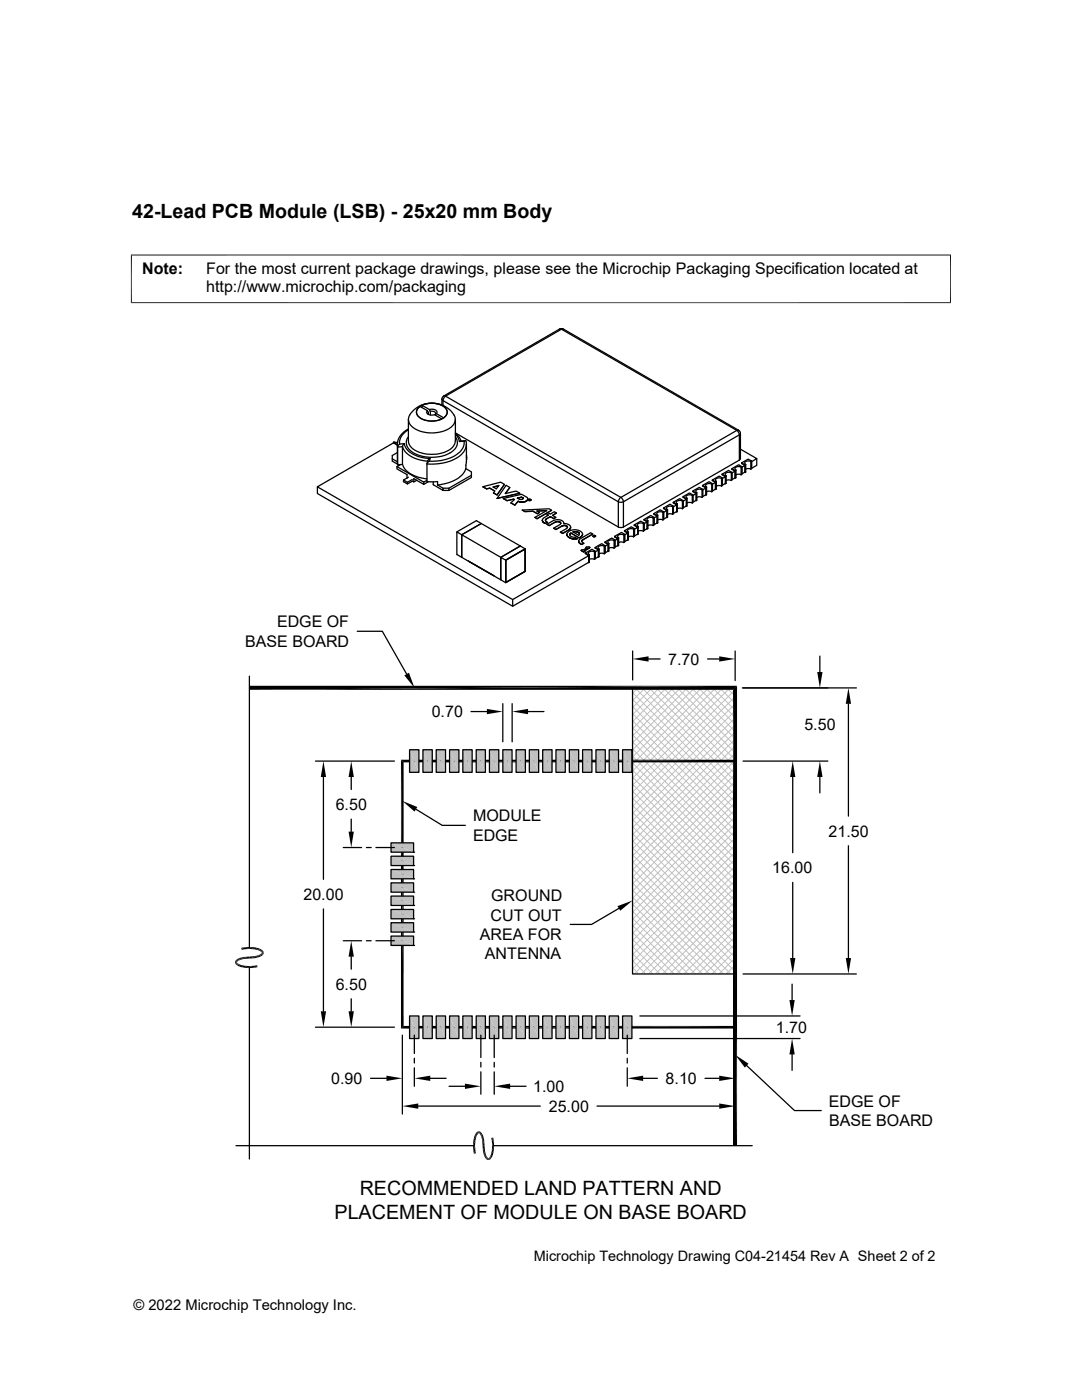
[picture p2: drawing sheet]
<svg xmlns="http://www.w3.org/2000/svg" width="216mm" height="279mm" viewBox="0 0 216 279" stroke-linecap="round" stroke-linejoin="round" font-family="sans-serif">
<g fill="none" stroke="#000" stroke-width=".25">
<path d="M88.2 79.7l.2 .2M88.2 79.7v1.1M88.4 79.9v1M88.4 79.9l35 20.2M88.5 79l.4 .1M88.5 79l-.3 .7M88.9 79.1l35 20.2M88.9 79.1l-.3 .2-.2 .6M88.9 79.1l23.1-13.4 35 20.2M111.7 65.7l-23.2 13.3M111.7 65.7l.3-.1 .4 .1zM112.4 65.7l35 20.2"/>
<path d="M63.3 97.2v1.3l39 22.5M78.3 91.6l1 .6M78.5 88.3h.8M78.5 88.4v-.1l.7 .4M79.2 93.1v.5l2 1.1v.7M79.3 88.7l-.8-.3-15.2 8.8 39 22.5 15.2-8.8-.7-.5M79.3 88.7l.1 4.1M79.3 88.7l.1 .5M79.3 88.6l-.1 .2M79.3 90.3l-1 .6v1.1l1 .6M79.4 89.2v3.6l.9-.1M79.5 92.8h.2"/>
<path d="M79.7 88.6l-.3 .6M79.9 92.7l-.7 .4 5.4 3.1 .6-.4M80.3 92.7a4.3 4.3 0 0 0 3.4 2.6l1.5 .3M80.7 88.5a3.5 3.5 0 0 0 2.8 2.6l2.3 .4M80.7 88.5l-.4 .7h-.9M80.7 88.5l-1 .1M81.5 83.7v4.3a3.1 3.1 0 0 0 2.9 2.5 6.3 6.3 0 0 0 6.1-1.5l.3-1M81.5 85.6a3.7 3.7 0 0 0-2.2 3.1M81.5 85.8a3 3 0 0 0-1.8 2.8M81.5 95.2l-1 .6M82.3 95.7l-1 .5v.4l-.8-.5v-.3l.8 .4M82.3 96l-1 .6"/>
<path d="M82.6 96.2v-.7l2 1.2v-.5M82.6 81.8a5.3 5.3 0 0 1 8.2 1.5 2.45 2.45 0 0 1-2.1 2.7 6.8 6.8 0 0 1-6.7-1 1.9 1.9 0 0 1 .3-2.9zM83.2 95.8l-.6 .4-.3-.2M83.5 81.4a4.3 4.3 0 0 1 5.5 .2 1.39 1.39 0 0 1-.9 2 4.3 4.3 0 0 1-4.8-.7l-.2-.9zM84.2 81.3v-.4l1.5 .8 .2 .4M84.2 80.9a4.2 4.2 0 0 1 4.9 .8 1.26 1.26 0 0 1-.6 1.7M85.2 92.6v3.5h2.1M85.3 82a.52 .52 0 0 0-.1 .5 .52 .52 0 0 0 .5 .3h1l1.4 .8a4.2 4.2 0 0 1-4.9-.8 1.26 1.26 0 0 1 .6-1.7l1.5 .9 .2 .3M85.3 92a5.5 5.5 0 0 1-4.9-2.6l-.1-.2v3.5M85.5 82.3v.4M85.5 96.1l-.9 .6M85.7 81.7a1.03 1.03 0 0 1 1.5 .6l-.1 .2"/>
<path d="M85.8 91.5l-.1 .6-.5 .5M85.8 91.5l-.4 .3-.2 .7M85.9 82.1a.64 .64 0 0 1 .7 0 .64 .64 0 0 1 .3 .6M85.9 82.1v.7M86.4 96.2v.5l2 1.2v-.5h1.2M86.9 82.9v-.2l.2-.1 1.4 .8M87.3 96.1v.7M87.3 96.8l1.1 .6M90.8 86.7l.6 .7 .3 .7M90.8 87.2a2.11 2.11 0 0 1-1 3.2 7.7 7.7 0 0 1-7.9-.5 1.93 1.93 0 0 1-.4-2.7M90.9 86.4l.7 .8 .4 .8M90.9 86.4l32.5 18.8"/>
<path d="M90.9 83.7v4.3M92.6 88a3.5 3.5 0 0 1-2.7 3.4 9.7 9.7 0 0 1-4.2 .6M92.9 87.9l-1.2 .2 1.3-.1 .1 4.2M92.9 93.5a5.2 5.2 0 0 1-4.1 3l-1.5 .3M93 92.9v.6l1.1 .7v1.1l-4.5 2.6M93 92.2l-.1 .7M93 88.7a3.9 3.9 0 0 1-2.7 3.1 11 11 0 0 1-5.1 .8M93.1 90.9v.3M93.1 90.9h.1M93.1 91.2v.5M93.1 91.2v.1M94.1 94.8l-4.5 2.6v.5h-1.2"/>
<path d="M96.4 97.1l3.5-.9 .7 .5-1.4 2.1-.7-.4M98.4 97.2l1.1-.3-.5 .7zM98.7 98l-1-.6-.6 .2-.7-.5 .7 .5 .6-.2 1 .6-.2 .4M99.5 96.9l-1.1 .3M100.4 99.5l3.7-.9 1.1 .7 .1 .3M100.4 99.5l.8 .4 1.3-.3 .1 .1-.1-.1-1.3 .3zM100.6 96.7l-1.4 2.1-.7-.4M100.8 98.5l.9-1.2-.7-.4-1.8 2.6M101.7 97.3l-.9 1.2 2.2-.5 .7 .4-4.5 1.1M102.6 99.7l-.6 .7M103.3 99.4l.8-.2-.9 .2 .6 .3h.4l.2-.2M103.7 98.4l-4.5 1.1"/>
<path d="M104.1 99.2l.1 .1zM104.2 99.3h.1M104.3 99.4h.1M104.4 99.4h.1M104.4 99.5h.1M104.4 99.4v.1M105.1 99.9l-.3 .2M105.2 99.9l-.4 .2M105.2 99.9h.1M105.2 99.9h-.1M105.2 99.8v.1M105.3 99.8l-.1 .1"/>
<path d="M105.3 99.7v.1M105.3 99.7h.1M105.3 99.6h.1M105.3 99.6v.1M105.4 99.8h.1M105.5 99.7a.22 .22 0 0 1 .2-.1 .22 .22 0 0 1 .2 .3h-.4zM105.5 99.8l.1-.1 .3 .1M105.5 99.7l.4 .1-.3 .1zM105.5 99.8h.1M105.5 99.8l.2-.1v.1M105.6 99.9h.1M105.6 99.8h-.1"/>
<path d="M105.7 99.8h-.1M105.7 99.8h.1M105.7 99.7h.1M105.7 99.8v.1M105.8 99.8h.1M105.8 99.7l-.1 .1M105.8 99.8h-.1M105.9 99.8l-.2 .1-.3-.1M106 99.8h.1M123.9 99.3l-.3 .2-.2 .6M123.9 99.3l.3 .2 .2 .6M136.2 100a.71 .71 0 0 0-1.2 .4l.1 .1"/>
<path d="M136.2 100l.1-.1-.7-.4-1.3 .7 .7 .4h.1v1.5l-.1 .1M136.2 100v1.5M136.3 99.1v.2l.7 .3-.7 .4v1.3l.7-.3v-1.4M136.3 99.9v1.5l-.1 .1M137 99.5l-.1 1.5M137.1 99.4v1.6h-.1M138.1 98.9a.71 .71 0 0 0-1.2 .4l.2 .1M138.1 98.8h.2l-.7-.4-1.3 .7 .7 .4 .1-.1M138.2 98l.7 .5-.6 .4v1.3l.6-.4v-1.3M138.3 98.8v1.5l-.2 .1v-1.6M138.9 98.4v1.5M139 98.3v1.5l-.1 .1"/>
<path d="M139 99.3l.4-.2 .7 .2M140.1 97.7a.71 .71 0 0 0-1.2 .4l.1 .2M140.1 97.7l.1-.1-.7-.3-1.3 .7 .7 .4 .1-.1M140.1 97.7v1.6M140.2 96.9l.7 .5-.7 .4v1.3l.7-.4v-1.3M140.2 97.6v1.6l-.1 .1M140.9 97.3l-.1 1.5M141 97.2v1.5l-.1 .1M141 98.1l.4-.1 .6 .1M142 96.6a.71 .71 0 0 0-1.2 .4l.2 .2M142 96.6l.2-.1-.7-.4-1.3 .8 .7 .4 .1-.1M142.1 95.8l.7 .5-.6 .3v1.4l.6-.4v-1.3"/>
<path d="M142.2 96.5v1.5l-.2 .1v-1.5M142.8 96.2l-.1 1.5M143 97l.3-.1 .7 .1M144 95.5a.71 .71 0 0 0-1.2 .4l.2 .2M144 97v-1.5l.1-.1-.6-.4-1.4 .8 .7 .4 .1-.1v1.5l-.1 .1M144.1 94.6l.7 .5-.7 .4v1.3l.7-.3v-1.4M144.1 95.4v1.5l-.1 .1M144.8 95l-.1 1.5M144.9 95.9l.4-.1 .6 .1M145.9 94.4a.71 .71 0 0 0-1.2 .4l.2 .1M145.9 94.4l.2-.1-.7-.4-1.3 .7 .7 .4h.1v1.5h-.1M146 93.5v.2l.7 .3-.7 .4v1.3l.7-.3v-1.4"/>
<path d="M146.1 94.3v1.5l-.2 .1v-1.5M146.7 93.9l-.1 1.5M146.9 94.8l.3-.2 .7 .2M147 85.9l-23.1 13.4M147 85.9l.3 .3 .2 .6M147.4 85.9l.3 .6M147.4 85.9h-.4M147.5 86.8l-23.1 13.3M147.5 86.8v5l-23.1 13.4M147.7 89.6l3.3 1.9-1 .6v1.4l1-.6v-1.4M147.7 86.5v5l-.2 .3M147.7 86.5l-.2 .3"/>
<path d="M147.9 93.2a.71 .71 0 0 0-1.2 .4l.2 .2M147.9 93.2l.1-.1-.6-.3-1.4 .7 .7 .4 .2-.1v1.5l-.2 .1M148 92.4v.1l.7 .4-.7 .3v1.4l.7-.4v-1.3M148 93.1v1.6h-.1v-1.5M148.7 92.8l-.1 1.5M148.8 93.6l.4-.1 .6 .1M148.8 92.7l-.1 .1-.7-.4 1.3-.8 .7 .4-.2 .1v1.5M148.8 92.7v1.5l-.1 .1M149.8 92.1a.71 .71 0 0 0-1.2 .4l.2 .2M150 92v1.6h-.2M91.2 106.2l3.9-2.3 .9 .6-3.9 2.2v4.5l-.9-.5v-4.5l.9 .5 3.9-2.2 7.8 4.5M92.1 106.7l7.8 4.5 3.9-2.2-3.9 2.2v4.5l-7.8-4.5z"/>
<path d="M93.5 112l5.1 2.9zM99.9 111.2l1 .6v4.5l-1-.6zM100.9 111.8l3.9-2.2v4.4M100.9 111.8v4.4l3.9-2.2M103.4 100.1h.1M103.4 100l-.7 .8-.7-.4 .7 .4 .7-.8 .3 .2M103.5 100.1h.2M103.8 109l1 .5-3.9 2.3M103.8 100.1l.2 .1M104.1 100.2h-.3M104.1 100.2h-.1M104.2 100.2h-.1"/>
<path d="M104.2 101.8l.5 .3 1.7-.1M104.2 101.8l5.4-.3 .5 .3-2.9 1.7-.5-.2M104.2 101.8l.5 .3M104.3 100.2h-.1M104.4 100.2h-.2M104.6 100.1l-.2 .1M104.7 102.1l1.7-.1 .8 .5 .4-.2-.5-.3 2-.1-2.4 1.4M104.7 100.1l-.4 .1M104.8 100.1h.1M104.8 100.1h-.1M104.8 100.1l-.2 .1M104.8 109.5v4.5l-3.9 2.3"/>
<path d="M106.4 102l.8 .5 .4-.2M108.2 103.9l.1 .1M108.2 103.8h.1M108.2 103.9v-.1l.1 .2M108.3 104v.1M108.3 104.1h.1M108.3 104.1l.1 .1M108.3 104.1l.2 .2M108.4 104.2l.1 .1M108.5 104.3h.1M108.9 103.7l-.1 .1 .1-.1M108.9 103.7v.3"/>
<path d="M108.9 104l.3 .2-.4 .3-.2-.2M108.9 103.6v.1M109.1 101.9l-2 .1M109.1 104.6l1.5-.8 .4-.1 1 .1 .4 .3 .1 .4h.4a.81 .81 0 0 1 .9 .9M109.2 102.7l.4-.2 .2 .1 .8-.5 .4 .3-.7 .5M109.2 102.7l.2 .1zM109.2 104.2l-.4 .3-.2-.1M109.4 102.8l-.9 .6-.3 .4M110.1 101.8l-2.9 1.7-.5-.2M110.5 103.5l-.7-.4-.9 .6M110.8 104.2l-1.2 .7-.5-.3 .5 .3M110.9 103.3l-.4 .2-.7-.4-.9 .6"/>
<path d="M111 104.1h.3h-.2M111 104.1l-.2 .1M111 104.1l-1.4 .8M111 102.4l-.8 .4 .7 .5-.4 .2M111.1 104.1h-.1M111.3 104.1h.2M111.3 104.1h.1M111.4 104.1l.3 .1M111.5 104.1l.2 .1M111.7 104.2h.1M111.7 104.2l.1 .1M111.8 104.3h.1"/>
<path d="M111.8 104.3v.4l-1.3 .7M111.8 104.3l.1 .1M112.1 105l-1.2 .7-.4-.3 .4 .3M112.3 104.9h.1l-1.5 .8M112.3 104.9l-.2 .1M112.4 104.9h.1M112.6 104.9h-.2M112.6 104.9h.2zM113 104.9h-.2h.2M113.1 106.8l.1 .2M113.1 106.8v-.2l.1 .3M113.1 106.6a1.97 1.97 0 0 1 2.7-.6l.3 .3 .1 .4"/>
<path d="M113.1 105.1h.1M113.1 105l.1 .1M113.2 106.9l.3 .3M113.2 105.1v.1M113.2 105.1h.1M113.2 105.2h.1M113.2 105.2v.1M113.2 107l.2 .2M113.2 105.2l-1.4 1M113.4 107.2h.1M113.5 107.2v.1M113.5 107.2l.1 .1"/>
<path d="M113.5 107.3l.2 .1M113.6 107.3l.3 .1M113.7 106.7l.3 .4 .7 .1 .5 .3M113.7 106.6v.1M113.7 107.4l.3 .1M113.8 106.5l-.1 .2M113.8 105.5l-1.5 1-.5-.3M113.8 105.5h.1M113.8 106.5l.1-.1-.2 .2M113.8 105.4v.1M113.9 106.4l-.1 .1M113.9 105.3l-.1 .2"/>
<path d="M113.9 105.2v.1M113.9 107.4l.3 .1M114 107.5h.4M114.2 107.5h.2M114.3 106.2l1.2 .6 .1-.2M114.3 106.2h.1M114.4 106.2l.1-.1zM114.5 106.1h.1h-.1M114.6 106.1h.1M114.7 106.1h.1zM114.8 106.1h.1M114.9 106.1l.2 .1z"/>
<path d="M115.1 106.2h.1zM115.1 107.5l-.7 .1M115.1 107.5h-.7M115.2 106.2h.1zM115.3 106.2h.1M115.4 106.3h.1M115.5 106.3h.1M115.5 108h.1M115.5 108.1l.1 .2M115.5 108.1v-.1v.2M115.5 106.4h.1M115.5 108.2l.1 .1"/>
<path d="M115.6 106.4h.1M115.6 108.3l.1 .1M115.6 106.4v.1M115.7 108.4l.1 .1M115.8 108.5h.1M116 109.8v.1M116 109.9l.4 .2zM116 107l-.4 .4-1.7-1 1.7 .9 .3-.2M116.1 108l.4 .4-.4 .3-.3-.2M116.1 107.9h.1M116.2 107.8l2.1-1.2-.4-.3-2.2 1.3-.2 .4M116.2 107.8l-.1 .1"/>
<path d="M116.2 106.8v-.2l-.2 .4M116.2 106.8l-.3 .3M116.5 108.4l-.4 .3-.3-.2M116.6 109.9l1-.6zM116.6 110v.1h-.2M116.7 110.1h-.3M116.7 110v.1M116.9 109.3h.2M116.9 109.2v.1M117.5 110.9v1.3l-15.2 8.8v-1.3M117.5 110.8l-.1 1.5M117.6 110.7v1.5l-.1 .1"/>
<path d="M117.6 111.7l.4-.2 .6 .2M117.6 110.7l-.1 .1-.7-.4 1.3-.8 .7 .4-.2 .1v1.5M117.6 109.3l-.1-.2-.5 .1h-.1l.2 .1-.8 .5-.3-.1v.2M117.7 109.2v.1M117.7 109.3h-.1M118.3 106.6l-2.2 1.3M118.3 107l.3 .1 .2-.1M118.3 106.9a.22 .22 0 0 1 .3-.1 .22 .22 0 0 1 .1 .3h-.3zM118.4 107l.1-.1 .3 .1M118.4 106.9l.4 .1-.3 .1zM118.5 107l.1 .1M118.5 107h.1"/>
<path d="M118.6 107.1h.1M118.6 107h-.1M118.6 107h.1M118.6 110.1a.71 .71 0 0 0-1.2 .4l.2 .2M118.6 106.9h.1M118.7 107h.1M118.7 107h-.1M118.7 106.9l-.3 .1M118.7 109.3l.7 .4-.6 .4v1.4l.6-.4v-1.4M118.8 110v1.5l-.2 .1M118.9 107h.1M119.4 109.6v1.5"/>
<path d="M119.5 110.5l.4-.1 .7 .1M120.6 109a.71 .71 0 0 0-1.2 .4l.1 .2M120.6 109l.1-.1-.6-.4-1.4 .8 .7 .3h.1v1.5l-.1 .1M120.7 108.2v.1l.6 .3-.6 .4v1.3l.6-.3v-1.4M120.7 108.9v1.5l-.1 .1v-1.5M121.3 108.5v1.5M121.5 108.5v1.5l-.2 .1M121.5 108.5h-.2l-.6-.3 1.4-.8 .6 .4-.2 .1v1.5M121.5 109.4l.4-.1 .6 .1M122.5 107.9a.71 .71 0 0 0-1.2 .4l.2 .1M122.6 107v.2l.7 .3-.6 .4v1.3l.6-.3v-1.4M122.7 107.8v1.5l-.2 .1"/>
<path d="M123.3 107.4l-.1 1.5M123.4 100.1l.3 .1 .7-.1M123.4 105.2l.3 .1 .7-.1M123.4 100.1v5.1M123.4 108.3l.4-.1 .7 .1M124.4 100.1v5.1M124.5 106.8a.71 .71 0 0 0-1.2 .4l.1 .1M124.5 106.7l.2-.1-.7-.3-1.4 .7 .7 .4 .1-.1v1.6h-.1M124.6 105.9l.6 .5-.5 .3v1.4l.5-.4v-1.3M124.7 106.6v1.6l-.2 .1v-1.6M125.2 106.3v1.5M125.4 107.1l.4-.1 .6 .1"/>
<path d="M126.4 105.6a.71 .71 0 0 0-1.2 .4l.2 .2M126.4 105.6l.2-.1-.6-.4-1.4 .8 .6 .4 .2-.1v1.5l-.2 .1M126.6 104.8l.6 .5-.6 .3v1.4l.6-.4v-1.3M126.6 105.5v1.5l-.2 .1v-1.5M127.2 105.1v1.5M127.3 105.1l-.7-.3 1.2-.8 .7 .4-.1 .1v1.5M127.3 105.1v1.5l-.1 .1M127.4 106l.3-.1 .7 .1M128.4 104.5a.71 .71 0 0 0-1.2 .4l.2 .2M128.5 103.7l.6 .5-.6 .3v1.4l.6-.4v-1.3M128.5 104.4v1.5l-.1 .1M129.1 104v1.5"/>
<path d="M129.3 104.9l.4-.1 .6 .1M130.3 103.4a.71 .71 0 0 0-1.2 .4l.2 .1M130.3 103.4l.2-.1-.6-.4-1.4 .8 .6 .3 .2-.1v1.6l-.2 .1M130.5 102.5l.6 .5-.6 .4v1.3l.6-.3v-1.4M130.5 103.3v1.5l-.2 .1v-1.5M131.1 102.9v1.5M131.3 103.8l.3-.1 .7 .1M131.3 102.8l-.2 .1-.6-.4 1.2-.8 .7 .5h-.1v1.6M131.3 102.8v1.6h-.2M132.3 102.3a.71 .71 0 0 0-1.2 .4l.2 .1M132.4 101.4l.7 .5-.7 .4v1.3l.7-.4v-1.3M132.4 102.2v1.5l-.1 .1"/>
<path d="M133.1 101.8l-.1 1.5M133.2 102.7l.4-.2 .6 .2M134.2 101.1a.71 .71 0 0 0-1.2 .4l.2 .2M134.2 101.1l.2-.1-.7-.4-1.3 .8 .7 .4 .1-.1v1.5l-.1 .1M134.3 100.2v.2l.7 .4-.6 .3v1.4l.6-.4v-1.3M134.4 101v1.6h-.2v-1.5M135 100.6v1.5M135.1 101.5l.4-.1 .7 .1M137.1 100.4l.4-.1 .6 .1"/>
</g>
<g fill="none" stroke="#c0c0c0" stroke-width=".2">
<path d="M126.2 139.6l20.5 20.5M126.2 138.2l20.5 20.4M126.7 137.3l20 19.9M127.3 137.3l-1.1 1.1M128.1 137.3l18.6 18.5M128.8 137.3l-2.6 2.5M129.5 137.3l17.2 17.1M130.2 137.3l-4 3.9M130.9 137.3l15.8 15.7M131.6 137.3l-5.4 5.3M132.3 137.3l14.4 14.3M133 137.3l-6.8 6.7"/>
<path d="M133.7 137.3l13 12.9M134.4 137.3l-8.2 8.1M135.1 137.3l11.6 11.5M135.8 137.3l-9.6 9.6M136.6 137.3l10.1 10.1M137.2 137.3l-11 11M138 137.3l8.7 8.7M138.6 137.3l-12.4 12.4M139.4 137.3l7.3 7.2M140 137.3l-13.8 13.8M140.8 137.3l5.9 5.9M141.4 137.3l-15.2 15.2"/>
<path d="M142.2 137.3l4.5 4.4M142.8 137.3l-16.6 16.6M143.6 137.3l3.1 3M144.2 137.3l-18 18M145 137.3l1.7 1.6M145.6 137.3l-19.4 19.4M146.4 137.3l.3 .2M146.7 137.7l-20.5 20.4M146.7 139.1l-20.5 20.4M126.2 159.3l20.5 20.5M126.2 157.9l20.5 20.5M126.2 156.5l20.5 20.5"/>
<path d="M126.2 155.1l20.5 20.5M126.2 153.7l20.5 20.4M126.2 152.3l20.5 20.4M126.2 150.9l20.5 20.4M126.2 149.5l20.5 20.4M126.2 148.1l20.5 20.4M126.2 146.6l20.5 20.5M126.2 145.2l20.5 20.5M126.2 143.8l20.5 20.5M126.2 142.4l20.5 20.5M126.2 141l20.5 20.5M146.7 140.5l-20.5 20.4"/>
<path d="M146.7 141.9l-20.5 20.4M146.7 143.3l-20.5 20.4M146.7 144.7l-20.5 20.5M146.7 146.1l-20.5 20.5M146.7 147.5l-20.5 20.5M146.7 148.9l-20.5 20.5M146.7 150.3l-20.5 20.5M146.7 151.7l-20.5 20.5M146.7 153.2l-20.5 20.4M146.7 154.6l-20.5 20.4M146.7 156l-20.5 20.4M146.7 157.4l-20.5 20.4"/>
<path d="M146.7 158.8l-20.5 20.5M126.2 173.4l20.5 20.5M126.2 172l20.5 20.4M126.2 170.6l20.5 20.5M126.2 169.2l20.5 20.4M126.2 167.8l20.5 20.4M126.2 166.4l20.5 20.4M126.2 165l20.5 20.4M126.2 163.6l20.5 20.4M126.2 162.1l20.5 20.5M126.2 160.7l20.5 20.5M126.2 174.8l19.6 19.6"/>
<path d="M126.2 176.2l18.2 18.2M126.2 177.6l16.8 16.8M126.2 179l15.3 15.4M146.7 179.9l-14.5 14.5M146.7 178.5l-15.9 15.9M146.7 177.1l-17.3 17.3M146.7 175.7l-18.7 18.7M146.7 174.3l-20.1 20.1M146.7 160.2l-20.5 20.5M146.7 161.6l-20.5 20.5M146.7 163l-20.5 20.5M146.7 164.4l-20.5 20.5"/>
<path d="M146.7 165.8l-20.5 20.5M146.7 167.3l-20.5 20.4M146.7 168.7l-20.5 20.4M146.7 170.1l-20.5 20.4M146.7 171.5l-20.5 20.4M146.7 172.9l-20.5 20.4M126.2 180.4l13.9 14M126.2 181.9l12.5 12.5M126.2 183.3l11.1 11.1M126.2 184.7l9.7 9.7M126.2 186.1l8.3 8.3M126.2 187.5l6.9 6.9"/>
<path d="M126.2 188.9l5.5 5.5M126.2 190.3l4.1 4.1M126.2 191.7l2.7 2.7M126.2 193.1l1.3 1.3M146.7 194l-.4 .4M146.7 192.6l-1.8 1.8M146.7 191.2l-3.2 3.2M146.7 189.8l-4.6 4.6M146.7 188.4l-6 6M146.7 187l-7.4 7.4M146.7 185.6l-8.9 8.8M146.7 184.1l-10.3 10.3"/>
<path d="M146.7 182.8l-11.7 11.6M146.7 181.3l-13.1 13.1"/>
</g>
<path d="M80 151.6l.5 53.1-.5 .6zM80 151.6l.5 .5v52.6zM80.5 152.1l66.4-.5-.5 .5zM80 151.6h66.9l-66.4 .5zM80 205.3l66.4-.6 .5 .6zM80 205.3l.5-.6h65.9zM146.4 152.1l.5 53.2-.5-.6zM146.4 152.1l.5-.5v53.7z" fill="#000"/>
<g fill="#c0c0c0">
<path d="M124.2 149.6l1.9 4.5h-1.9z"/>
<path d="M124.2 149.6h1.9v4.5z"/>
<path d="M121.6 149.6l1.8 4.5h-1.8z"/>
<path d="M121.6 149.6h1.8v4.5z"/>
<path d="M118.9 149.6l1.9 4.5h-1.9z"/>
<path d="M118.9 149.6h1.9v4.5z"/>
<path d="M116.2 149.6l1.9 4.5h-1.9z"/>
<path d="M116.2 149.6h1.9v4.5z"/>
<path d="M113.6 149.6l1.9 4.5h-1.9z"/>
<path d="M113.6 149.6h1.9v4.5z"/>
<path d="M110.9 149.6l1.9 4.5h-1.9z"/>
<path d="M110.9 149.6h1.9v4.5z"/>
<path d="M108.3 149.6l1.9 4.5h-1.9z"/>
<path d="M108.3 149.6h1.9v4.5z"/>
<path d="M105.6 149.6l1.9 4.5h-1.9z"/>
<path d="M105.6 149.6h1.9v4.5z"/>
<path d="M103 149.6l1.8 4.5h-1.8z"/>
<path d="M103 149.6h1.8v4.5z"/>
<path d="M100.3 149.6l1.9 4.5h-1.9z"/>
<path d="M100.3 149.6h1.9v4.5z"/>
<path d="M97.7 149.6l1.8 4.5h-1.8z"/>
<path d="M97.7 149.6h1.8v4.5z"/>
<path d="M95 149.6l1.9 4.5h-1.9z"/>
<path d="M95 149.6h1.9v4.5z"/>
<path d="M92.4 149.6l1.8 4.5h-1.8z"/>
<path d="M92.4 149.6h1.8v4.5z"/>
<path d="M89.7 149.6l1.9 4.5h-1.9z"/>
<path d="M89.7 149.6h1.9v4.5z"/>
<path d="M87 149.6l1.9 4.5h-1.9z"/>
<path d="M87 149.6h1.9v4.5z"/>
<path d="M84.4 149.6l1.9 4.5h-1.9z"/>
<path d="M84.4 149.6h1.9v4.5z"/>
<path d="M81.7 149.6l1.9 4.5h-1.9z"/>
<path d="M81.7 149.6h1.9v4.5z"/>
<path d="M78 168.2l4.5 1.9h-4.5z"/>
<path d="M78 168.2h4.5v1.9z"/>
<path d="M78 170.9l4.5 1.8h-4.5z"/>
<path d="M78 170.9h4.5v1.8z"/>
<path d="M78 173.5l4.5 1.9h-4.5z"/>
<path d="M78 173.5h4.5v1.9z"/>
<path d="M78 176.2l4.5 1.9h-4.5z"/>
<path d="M78 176.2h4.5v1.9z"/>
<path d="M78 178.8l4.5 1.9h-4.5z"/>
<path d="M78 178.8h4.5v1.9z"/>
<path d="M78 181.5l4.5 1.9h-4.5z"/>
<path d="M78 181.5h4.5v1.9z"/>
<path d="M78 184.1l4.5 1.9h-4.5z"/>
<path d="M78 184.1h4.5v1.9z"/>
<path d="M78 186.8l4.5 1.9h-4.5z"/>
<path d="M78 186.8h4.5v1.9z"/>
<path d="M124.2 202.8l1.9 4.5h-1.9z"/>
<path d="M124.2 202.8h1.9v4.5z"/>
<path d="M121.6 202.8l1.8 4.5h-1.8z"/>
<path d="M121.6 202.8h1.8v4.5z"/>
<path d="M118.9 202.8l1.9 4.5h-1.9z"/>
<path d="M118.9 202.8h1.9v4.5z"/>
<path d="M116.2 202.8l1.9 4.5h-1.9z"/>
<path d="M116.2 202.8h1.9v4.5z"/>
<path d="M113.6 202.8l1.9 4.5h-1.9z"/>
<path d="M113.6 202.8h1.9v4.5z"/>
<path d="M110.9 202.8l1.9 4.5h-1.9z"/>
<path d="M110.9 202.8h1.9v4.5z"/>
<path d="M108.3 202.8l1.9 4.5h-1.9z"/>
<path d="M108.3 202.8h1.9v4.5z"/>
<path d="M105.6 202.8l1.9 4.5h-1.9z"/>
<path d="M105.6 202.8h1.9v4.5z"/>
<path d="M103 202.8l1.8 4.5h-1.8z"/>
<path d="M103 202.8h1.8v4.5z"/>
<path d="M100.3 202.8l1.9 4.5h-1.9z"/>
<path d="M100.3 202.8h1.9v4.5z"/>
<path d="M97.7 202.8l1.8 4.5h-1.8z"/>
<path d="M97.7 202.8h1.8v4.5z"/>
<path d="M95 202.8l1.9 4.5h-1.9z"/>
<path d="M95 202.8h1.9v4.5z"/>
<path d="M92.4 202.8l1.8 4.5h-1.8z"/>
<path d="M92.4 202.8h1.8v4.5z"/>
<path d="M89.7 202.8l1.9 4.5h-1.9z"/>
<path d="M89.7 202.8h1.9v4.5z"/>
<path d="M87 202.8l1.9 4.5h-1.9z"/>
<path d="M87 202.8h1.9v4.5z"/>
<path d="M84.4 202.8l1.9 4.5h-1.9z"/>
<path d="M84.4 202.8h1.9v4.5z"/>
<path d="M81.7 202.8l1.9 4.5h-1.9z"/>
<path d="M81.7 202.8h1.9v4.5z"/>
</g>
<g fill="none" stroke="#000" stroke-width=".25">
<path d="M49.8 134.9v54.3M71.3 126h5l4.8 8.5M126.2 137.3h20.5v57.1h-20.5zM126.2 129.9v5.8M129.4 131.5h2.3M141.2 131.5h2.3M146.7 129.9v5.9M148.1 137.3h22.8M163.6 130.9v3.2M62.9 151.9h15.8M64.5 155.1v20.4M70.1 155.1v2.5"/>
<path d="M81.7 149.6h1.9v4.5h-1.9zM84.4 149.6h1.9v4.5h-1.9zM87 149.6h1.9v4.5h-1.9zM89.7 149.6h1.9v4.5h-1.9zM92.4 149.6h1.8v4.5h-1.8zM94 142h3.2M95 149.6h1.9v4.5h-1.9zM97.7 149.6h1.8v4.5h-1.8zM100.3 149.6h1.9v4.5h-1.9zM100.3 140.4v7.6M102.2 140.4v7.6M103 149.6h1.8v4.5h-1.8z"/>
<path d="M105.4 142h3.1M105.6 149.6h1.9v4.5h-1.9zM108.3 149.6h1.9v4.5h-1.9zM110.9 149.6h1.9v4.5h-1.9zM113.6 149.6h1.9v4.5h-1.9zM116.2 149.6h1.9v4.5h-1.9zM118.9 149.6h1.9v4.5h-1.9zM121.6 149.6h1.8v4.5h-1.8zM124.2 149.6h1.9v4.5h-1.9zM148.3 151.9h16.9M158.2 155.1v15.1M163.6 155.1v3.1"/>
<path d="M169.3 140.5v22.4M68.5 169.1h3.7M70.1 163.5v2.5M73.1 169.1h1M75 169.1h3.7M78 178.8h4.5v1.9h-4.5zM78 176.2h4.5v1.9h-4.5zM78 173.5h4.5v1.9h-4.5zM78 170.9h4.5v1.8h-4.5zM78 168.2h4.5v1.9h-4.5zM82.5 178.1h.1M82.5 175.4h.1"/>
<path d="M82.5 172.7h.1M82.5 170.1h.1M83 161.5l5.2 3.2h4.7M158.2 176.1v15.1M169.3 168.8v22.4M49.8 193v38.3M64.5 181.4v20.4M68.5 187.7h3.7M70.1 190.9v2.5M70.1 199.3v2.5M73.1 187.7h1M75 187.7h3.7"/>
<path d="M78 186.8h4.5v1.9h-4.5zM78 184.2h4.5v1.8h-4.5zM78 181.5h4.5v1.9h-4.5zM82.5 188.7h.1M82.5 186h.1M82.5 183.4h.1M82.5 180.7h.1M123.5 181.3l-5.5 3.2h-4.2M148.3 194.4h22.6M158.1 196.4v3.2M62.9 205h15.8M73.9 215.2h3.2"/>
<path d="M80.3 206.6v15.7M81.7 202.8h1.9v4.5h-1.9zM82.7 206.6v3.6M82.7 211.2v1M82.7 213.1v3.7M84.4 202.8h1.9v4.5h-1.9zM85.9 215.2h3.1M87 202.8h1.9v4.5h-1.9zM89.6 216.8h3.2M89.7 202.8h1.9v4.5h-1.9zM92.4 202.8h1.8v4.5h-1.8zM95 202.8h1.9v4.5h-1.9z"/>
<path d="M95.9 206.6v4.5M95.9 212v1M95.9 213.9v4.5M97.7 202.8h1.8v4.5h-1.8zM98.6 206.6v4.5M98.6 212v1M98.6 213.9v4.5M100.3 202.8h1.9v4.5h-1.9zM101.8 216.8h3.2M103 202.8h1.8v4.5h-1.8zM105.6 202.8h1.9v4.5h-1.9zM108.3 202.8h1.9v4.5h-1.9z"/>
<path d="M110.9 202.8h1.9v4.5h-1.9zM113.6 202.8h1.9v4.5h-1.9zM116.2 202.8h1.9v4.5h-1.9zM118.9 202.8h1.9v4.5h-1.9zM121.6 202.8h1.8v4.5h-1.8zM124.2 202.8h1.9v4.5h-1.9zM125.2 206.6v3.6M125.2 211.2v1M125.2 213.1v3.7M127.7 207.3h31.9M127.7 202.8h31.9M128.3 215.2h2.9"/>
<path d="M140.7 215.2h2.8M149 212.7l9.5 8.9h5.4M158.1 210.4v3.2M47.1 228.6h47.5M83.5 220.7h24.3M98.4 228.6h51.7M119.1 220.7h24.4"/>
</g>
<g fill="#000">
<path d="M80.7 134.8l.9-.5 1.1 3zM126.2 131.5l3.2-.5v1zM143.5 131l3.2 .5-3.2 .5zM49.9 137.7l97.2-.8-.8 .8zM49.9 136.9h97.2l-97.2 .8zM163.1 134.1h1l-.5 3.2zM64.5 151.9l.6 3.2h-1.1zM70.1 151.9l.5 3.2h-1zM97.2 141.5l3.1 .5-3.1 .5zM102.2 142l3.2-.5v1zM158.2 151.9l.5 3.2h-1.1zM163.6 151.9l.5 3.2h-1z"/>
<path d="M169.3 137.3l.5 3.2h-1zM69.6 166h1l-.5 3.1zM80.3 159.9l3 1.2-.6 .9zM46.9 192h.4l-.4 .3zM46.9 191.8l.4 .2h-.4zM46.9 192.3l.4-.2-.2 .4zM47.1 191.6l.2 .3-.4-.1zM47.3 192.2l.1 .5-.3-.2zM46.9 192.3l.4-.3zM46.9 192h.4zM47.3 192.1l-.2 .4zM46.9 191.8l.4 .1z"/>
<path d="M47.3 192.2l.3 .2-.2 .3zM47.1 191.6l.3-.2 .2 .3zM47.6 192.4l.2 .5-.4-.2zM47.1 191.6l.5 .1-.3 .2zM47.6 192.4l.3 .1-.1 .4zM47.4 191.4l.4-.2 .1 .4zM47.9 192.5l.7 .6-.8-.2zM47.4 191.4l.5 .2-.3 .1zM47.9 192.5l.8 .2-.1 .4zM48.1 189.2l.5-.1 .1 .4zM47.8 191.2l.8-.2 .1 .4zM48.7 192.7l1.1 .5-1.2-.1z"/>
<path d="M48.1 189.2l.6 .3-.5 .1zM47.8 191.2l.9 .2-.8 .2zM48.7 192.7l1.1 .1v.4zM48.6 189.1l1.2-.1v.4zM48.6 189.1l1.2 .3-1.1 .1zM49.8 190.9l1.1 .3-1.1 .1zM49.8 190.9l1-.1 .1 .4zM48.6 191l1.2-.1v.4zM48.6 191l1.2 .3-1.1 .1zM49.8 192.8l1.1 .3-1.1 .1zM49.8 192.8l1-.1 .1 .4zM49.8 189l1 .5-1-.1z"/>
<path d="M50.8 190.8l.8-.2 .1 .4zM50.8 192.7l.5-.1 .1 .4zM49.8 189l1.1 .1-.1 .4zM50.8 190.8l.9 .2-.8 .2zM50.8 192.7l.6 .3-.5 .1zM50.9 189.1l.7 .6-.8-.2zM51.6 190.6l.3-.1 .2 .3zM50.9 189.1l.8 .2-.1 .4zM51.6 190.6l.5 .2-.4 .2zM51.7 189.3l.2 .5-.3-.1zM51.9 190.5l.3-.2 .2 .3zM51.7 189.3l.4 .2-.2 .3z"/>
<path d="M51.9 190.5l.5 .1-.3 .2zM52.1 189.5l.1 .5-.3-.2zM52.2 190.2l.4 .2zM52.2 190.1l.4-.2zM52.4 189.7l-.2 .4zM52.2 190.1h.4zM52.1 189.5l.3 .2-.2 .3zM52.2 190.3l.4 .1-.2 .2zM52.4 189.7l.2 .2-.4 .2zM52.2 190.2l.4-.1v.3zM52.2 190.1l.4-.2v.2zM70.1 187.7l.5 3.2h-1z"/>
<path d="M123.2 180.8l3-1.1-2.4 2.1zM157.5 199.6h1.1l-.5 3.2zM157.6 191.2h1.1l-.5 3.2zM168.8 191.2h1l-.5 3.2zM64 201.8h1.1l-.6 3.2zM69.6 201.8h1l-.5 3.2zM77.1 214.7l3.2 .5-3.2 .5zM82.7 215.2l3.2-.5v1zM92.8 216.3l3.1 .5-3.1 .5zM98.6 216.8l3.2-.5v1zM125.2 215.2l3.1-.5v1zM143.5 214.7l3.2 .5-3.2 .5z"/>
<path d="M146.7 210.5l2.7 1.8-.8 .8zM158.1 207.3l.5 3.1h-1.1zM80.3 220.7l3.2-.5v1.1zM94.4 228.6h.4l-.3 1.2zM94.5 227.5l.4 .1-.5 1zM94.5 229.8l.4-.1-.3 .6zM94.7 226.7l.4 .1-.6 .7zM94.8 228.6l.1 1.1-.4 .1zM94.8 226.3l.4 .2-.5 .2zM94.9 227.6l-.1 1h-.4zM94.9 229.7l.1 .5-.4 .1zM95.1 226.8l-.2 .8-.4-.1z"/>
<path d="M95.1 226l.3 .3h-.6zM94.7 226.7l.5-.2-.1 .3zM95.1 226l.2-.2 .2 .4zM94.8 226.3h.6l-.2 .2zM95.1 226l.4 .2zM95.3 225.8h.2v.4zM95.3 225.8l.2 .4zM95.5 225.8l.1 .4zM95.8 225.8l-.1 .5zM95.5 225.8h.3l-.2 .4zM95.7 226.3l.3-.3-.1 .5zM95.8 225.8l.2 .2-.3 .3z"/>
<path d="M95.9 226.5l.3-.2-.2 .5zM96 226.8l.4-.1-.2 .9zM96 226l.2 .3-.3 .2zM96.3 228.6h.4l-.3 1.2zM96.2 227.6l.4-.1-.3 1.1zM96.4 229.8l.4-.1-.2 .9zM96.2 226.3l.2 .4-.4 .1zM96.6 230.6l.4-.1-.2 .5zM96.4 226.7l.2 .8-.4 .1zM96.7 228.6l.1 1.1-.4 .1zM96.6 227.5l.1 1.1h-.4zM96.8 231l.3-.2-.1 .5z"/>
<path d="M96.8 229.7l.2 .8-.4 .1zM97 230.5l.1 .3-.3 .2zM97 231.3l.3-.2-.1 .4zM97.1 230.8l.2 .3-.3 .2zM97.4 231.1l.1 .4h-.3zM97.3 231.1l-.1 .4zM97.4 231.1l.1 .4zM97.5 231.1l.2 .4h-.2zM97.5 231.1l.2 .4zM97.5 231.1l.4 .2zM97.8 230.8l.3 .2-.5 .1zM97.5 231.1l.4 .2-.2 .2z"/>
<path d="M97.9 230.5l.4 .1-.5 .2zM97.6 231.1l.5-.1-.2 .3zM98.1 229.7l.4 .1-.6 .7zM98 227.1l.4-.1-.3 .6zM98.2 228.6h.4l-.5 1.1zM97.8 230.8l.5-.2-.2 .4zM98.1 227.6l.4-.1-.3 1.1zM98.5 229.8l-.2 .8-.4-.1zM98.4 227l.1 .5-.4 .1zM98.6 228.6l-.1 1.2-.4-.1zM98.5 227.5l.1 1.1h-.4zM143.5 220.2l3.2 .5-3.2 .6z"/>
<path d="M146.3 137.7l.8 90.9h-.8zM146.3 137.7l.8-.8v91.7z"/>
</g>
<path d="M26.1 50.9h163.7M26.2 50.8v9.7M189.7 50.8v9.7M26.1 60.4h163.7" fill="none" stroke="#000" stroke-width=".2"/>
<g font-size="3.9">
<text x="26.4" y="43.5">42-Lead PCB Module (LSB) - 25x20 mm Body</text>
<text x="71.8" y="238.5">RECOMMENDED LAND PATTERN AND</text>
<text x="66.7" y="243.2">PLACEMENT OF MODULE ON BASE BOARD</text>
</g>
<g font-size="3.2">
<text x="28.4" y="54.7">Note:</text>
<text x="41.1" y="58.3">http://www.microchip.com/packaging</text>
<text x="41.1" y="54.7">For the most current package drawings, please see the Microchip Packaging Specification located at</text>
<text x="55.3" y="125.2">EDGE OF</text>
<text x="48.9" y="129">BASE BOARD</text>
<text x="133.3" y="132.6">7.70</text>
<text x="86.1" y="143.1">0.70</text>
<text x="160.5" y="145.7">5.50</text>
<text x="67" y="161.6">6.50</text>
<text x="94.4" y="167.8">EDGE</text>
<text x="94.4" y="163.9">MODULE</text>
<text x="165.3" y="167">21.50</text>
<text x="60.6" y="179.6">20.00</text>
<text x="98" y="179.9">GROUND</text>
<text x="154.1" y="174.3">16.00</text>
<text x="97.9" y="183.7">CUT OUT</text>
<text x="95.7" y="187.6">AREA FOR</text>
<text x="96.8" y="191.4">ANTENNA</text>
<text x="67" y="197.5">6.50</text>
<text x="154.8" y="206.1">1.70</text>
<text x="66.1" y="216.3">0.90</text>
<text x="106.4" y="217.9">1.00</text>
<text x="109.5" y="221.9">25.00</text>
<text x="132.8" y="216.3">8.10</text>
<text x="165.4" y="220.9">EDGE OF</text>
<text x="165.4" y="224.7">BASE BOARD</text>
</g>
<g font-size="2.9">
<text x="106.5" y="251.7">Microchip Technology Drawing C04-21454 Rev A Sheet 2 of 2</text>
<text x="26.6" y="261.3">© 2022 Microchip Technology Inc.</text>
</g>
</svg>
